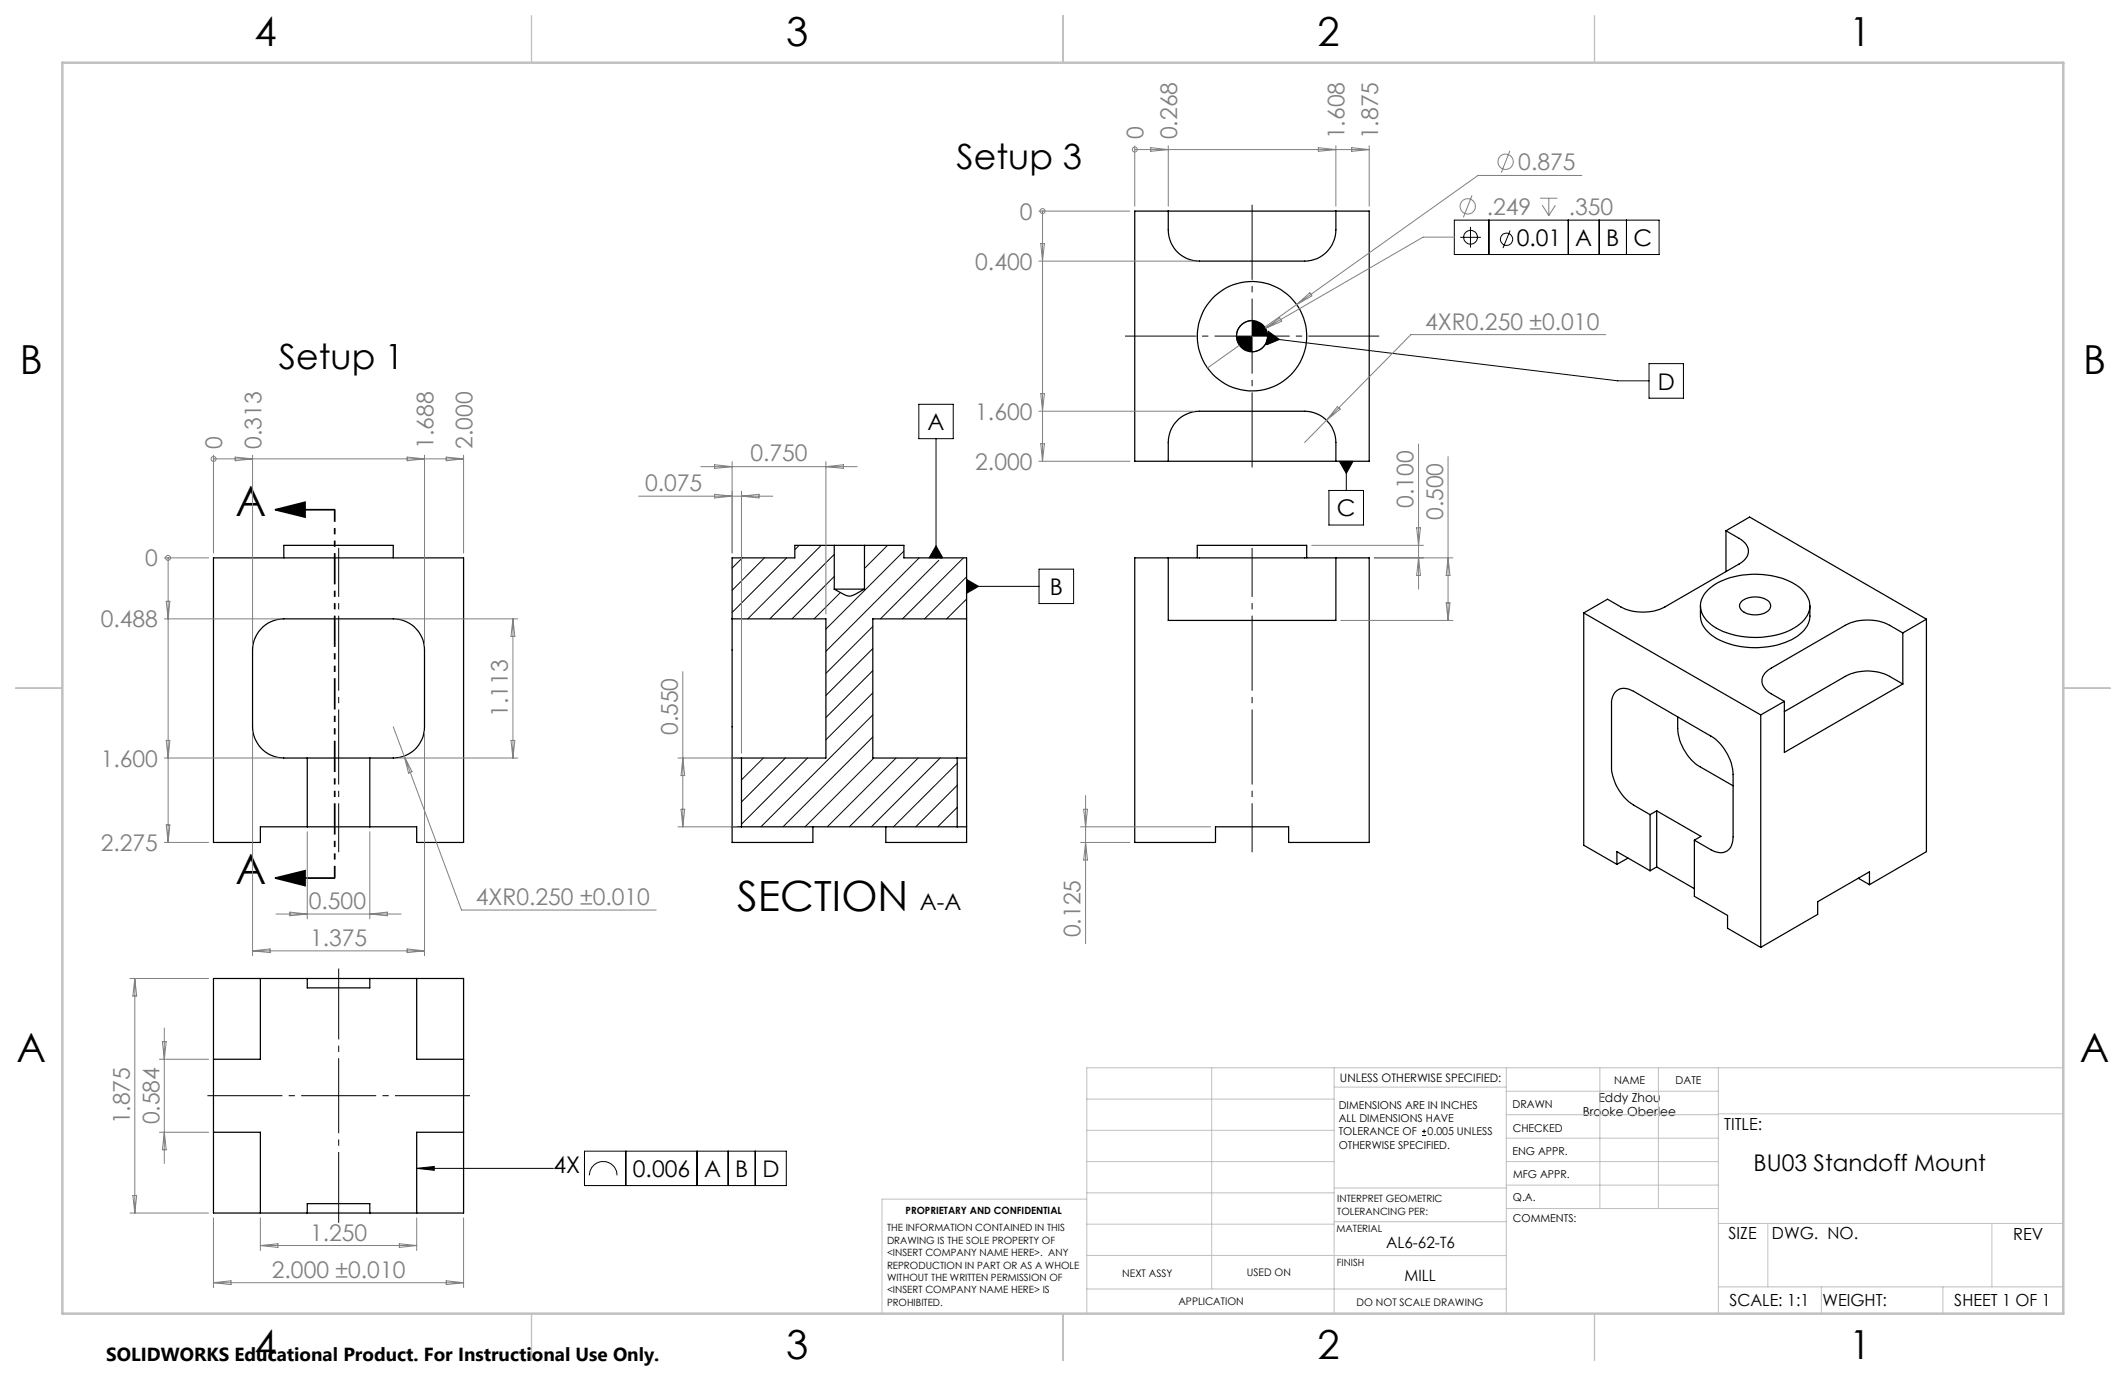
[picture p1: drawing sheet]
<svg xmlns="http://www.w3.org/2000/svg" width="432mm" height="279mm" viewBox="0 0 432 279" stroke-linecap="round" stroke-linejoin="round" font-family="sans-serif">
<g fill="none" stroke="#000" stroke-width=".25">
<path d="M230.5 42.9h47.6v50.8h-47.6zM237.3 42.9v3.8a6.3 6.3 0 0 0 6.3 6.3h21.4a6.4 6.4 0 0 0 6.3-6.3v-3.8M237.3 93.7v-3.8a6.4 6.4 0 0 1 6.3-6.4h21.4a6.4 6.4 0 0 1 6.3 6.4v3.8M43.4 113.3h50.8v57.8h-9.6v-3.2h-31.7v3.2h-9.5zM57.6 113.3v-2.6h22.3v2.6M169.4 119.6l1.5 .8a2.34 2.34 0 0 0 2.8 .3l1.9-1.1M169.4 119.6h6.2M169.4 110.7h6.2M169.4 110.7h-8v2.6h-12.7v12.4M169.4 110.7v8.9M175.6 110.7h8v2.6h12.7v12.4M175.6 110.7v8.9"/>
<path d="M237.3 113.3h34M237.3 113.3h-6.8v57.8h16.4v-3.2h14.8v3.2h16.4v-57.8h-6.8M237.3 113.3v12.7h34v-12.7M243.2 113.3v-2.6h22.2v2.6M347.2 119.5a14.8 14.8 0 0 1 10.8-2.8 12.7 12.7 0 0 1 8.5 3.6 4.1 4.1 0 0 1-.5 6 15.3 15.3 0 0 1-12.3 2.9 11.4 11.4 0 0 1-7.4-3.6 4.1 4.1 0 0 1 .9-6.1zM350.6 107.8l2.6 1.5a2.71 2.71 0 0 1 1.5 3.9l-.6 .7-.9 .6-15 8.7a10 10 0 0 1-9 0l-2.7-1.5-4.8 2.8M350.6 107.8l4.8-2.8 35.9 20.7M350.6 107.8v8.3M53.4 127.3l1.7-1.1 1.9-.5h22.9a6.3 6.3 0 0 1 6.3 6.3v15.6a6.3 6.3 0 0 1-6.3 6.3h-22.3a6.4 6.4 0 0 1-6.3-6.3v-15.6a6.5 6.5 0 0 1 2.1-4.7zM148.7 125.7v28.2M148.7 125.7h19v28.2h-19M196.3 125.7v28.2"/>
<path d="M196.3 125.7h-19v28.2h19M321.7 124.5l35.9 20.7M321.7 124.5v47.1l6.7 3.9M345.4 123v2.1a5.4 5.4 0 0 0 3.2 4.5 17.1 17.1 0 0 0 16.5-.4 5 5 0 0 0 2.5-4.1v-2.1M353.7 122.1a4.5 4.5 0 0 1 5.7 .3 1.49 1.49 0 0 1-1 2.1 4.4 4.4 0 0 1-4.9-.9l-.2-.7zM386.5 128.5l-2.7-1.5a10 10 0 0 0-9 0l-15.1 8.7a2.67 2.67 0 0 0-1.4 3.9l1 1 3.1 1.8M386.5 138.9l-2.7-1.6a9.8 9.8 0 0 0-9 0l-12.4 7.2M386.5 138.9l-24.1 13.9v-10.4M386.5 128.5v10.4M391.3 125.7l-4.8 2.8M391.3 125.7v47.2l-11.6 6.7M62.4 153.9v14"/>
<path d="M75.1 153.9v14M148.7 153.9v17.2h16.4v-3.2M150.6 153.9v14M194.4 153.9v14M196.3 153.9v17.2h-16.4v-3.2M340.7 145.6a12.7 12.7 0 0 0 .3 4 9.9 9.9 0 0 0 4.3 6.1l6.7 3.9M357.6 145.2v47.2M362.4 142.4l-4.8 2.8M148.7 167.9h47.6M328.4 175.5v-2.6l6.7 3.9M330.7 174.2l-2.3 1.3M335.1 165.4l-3.3-1.9a9.9 9.9 0 0 1-4.5-7.8v-12.7a2.66 2.66 0 0 1 3.5-3.1l1 .5 15.7 9.1a10.1 10.1 0 0 1 4.5 7.7v12.7a2.76 2.76 0 0 1-2.3 3.2l-1.7-.3-3.9-2.2"/>
<path d="M335.1 165.4v11.4M336.5 164.6l-1.4 .8M336.5 164.6l9 5.2-1.4 .8M336.5 164.6v11.4M336.5 176l7.6 4.4M336.5 176l-1.4 .8M344.1 170.6v11.4l6.8 3.9v2.6l6.7 3.9M377.4 178.3l2.3 1.3M379.7 179.6v-2.6l-10.5 6.1v2.6l-11.6 6.7M43.4 198.7h50.8v47.6h-50.8zM52.9 198.7v16.4h-9.5M62.4 198.7v1.9h12.7v-1.9"/>
<path d="M84.6 198.7v16.4h9.6M43.4 229.9h9.5v16.4M94.2 229.9h-9.6v16.4M62.4 246.3v-1.9h12.7v1.9"/>
<circle cx="254.3" cy="68.3" r="11.1"/>
<circle cx="254.3" cy="68.3" r="3.2"/>
</g>
<g fill="none" stroke="#000" stroke-width=".2">
<path d="M295.4 44.7h41.6v7h-41.6zM296.6 48.2h4.2M298.7 46.1v4.2M302.4 44.7v7M306.7 46.8l-1.4 3.6M318.5 44.7v7M324.8 44.7v7M330.3 44.7v7M254.3 65.1a3.2 3.2 0 0 0-3.2 3.2M257.4 68.7l71.2 8.6h6.3M257.5 68.3a3.2 3.2 0 0 1-3.2 3.1M257.6 67.3l2.3 1.6-2.7 1.1z"/>
<path d="M334.9 73.8h7v7.1h-7zM186.6 82.1h7v7h-7zM190.1 89.1v24.2M269.9 99.6h7v7h-7zM272 93.7h2.8l-1.4 2.4zM273.4 93.7v5.9M150.8 113.3l-2.1 2.1M155.3 113.3l-6.6 6.6M159.8 113.3l-11.1 11.1M162.3 110.7l-.9 .9M166.8 110.7l-14.9 15M169.4 112.6l-13 13.1"/>
<path d="M169.4 117.1l-8.5 8.6M175.8 110.7l-.2 .2M180.3 110.7l-4.7 4.7M183.6 111.9l-15.9 15.8M186.7 113.3l-19 19M190.1 110.8l1.4 2.5h-2.8zM190.7 113.8l-11.9 11.9M191.2 113.3l-.1 .1M195.7 113.3l-12.4 12.4M196.3 117.7l2.5 1.4-2.5 1.4zM196.3 117.1l-8.5 8.6M196.3 119.1h14.7"/>
<path d="M211 115.6h7.1v7h-7.1zM170.7 120.3l-5.4 5.4M177.3 127.2l-9.6 9.5M177.3 131.7l-9.6 9.5M177.3 136.2l-9.6 9.5M196.3 121.6l-4 4.1M155 153.9l-4.4 4.5M159.5 153.9l-8.9 8.9M164 153.9l-13.4 13.5M177.3 140.7l-9.6 9.5M177.3 145.2l-22.7 22.7M177.3 149.6l-18.3 18.3"/>
<path d="M177.5 153.9l-14 14M182 153.9l-14 14M186.5 153.9l-14 14M191 153.9l-14 14M194.4 155l-12.9 12.9M194.4 159.5l-8.4 8.4M194.4 163.9l-3.9 4M84.6 237.2l3.6-.3v.7zM84.6 237.2h27.8M118.7 233.8h41v6.9h-41zM119.7 238.7a2.8 2.8 0 0 1 2.8-2.8 2.8 2.8 0 0 1 2.8 2.8M127.1 233.8v6.9"/>
<path d="M141.6 233.8v6.9M147.9 233.8v6.9M153.4 233.8v6.9M288.8 230.6h.9M288.8 229.7h.9M289.2 229.3v.9"/>
<circle cx="298.7" cy="48.2" r="1.39"/>
<circle cx="306" cy="48.6" r="1.25"/>
</g>
<g fill="none" stroke="#808080" stroke-width=".2">
<path d="M230.5 30.4h.1M230.5 29.6v12.3M230.5 30.4h47.6M233.7 30l3.6 .4-3.6 .3zM237.3 29.6v12.3M267.8 30l3.5 .4-3.5 .3zM271.3 29.6v12.3M274.5 30l3.6 .4-3.6 .3zM278.1 29.6v12.3M299 39.7l-1.8 4.4M306.7 30.6l-1.8 4.5M321.3 35.6h-21.1l-54.9 39.1"/>
<path d="M211 42.9h18.5M211 53h31.6M211.4 49.5h.7l-.4 3.5zM211.7 42.9h.1M211.7 42.9v50.8M295.4 48.2h-6.4l-37.4 21.6M312.8 40.3h3.5M313.2 41.7l1.4 2.1M314.6 40.3v3.5M315.9 41.7l-1.3 2.1M211.4 79.9h.7l-.4 3.6zM257 66.7l2.9-2.1 .4 .6z"/>
<path d="M263.3 61.8l2.7-2.4 .5 .7zM326.1 67.9h-39.5l-21.6 22M43.4 93.2h.1M43.4 92.4v19.9M43.4 93.2h50.8M47.8 92.8l3.5 .4-3.5 .4zM51.3 92.4v38.6M82.7 92.8l3.5 .4-3.5 .4zM86.2 92.4v38.6M90.6 92.8l3.6 .4-3.6 .4zM94.2 92.4v19.9M142.3 94.8h31.8"/>
<path d="M145.1 94.4l3.6 .4-3.6 .3zM148.7 93.7v18.6M150.6 99.7v53.2M167.7 93.7v31M167.7 94.8l3.6-.4v.7zM211 83.5h31.6M211 93.7h18.5M211.4 90.1h.7l-.4 3.6zM271.6 82.5l.6 .6-2.8 2.2zM288.1 90.2v29.4M294.1 92.7v33.3M33.4 113.3h9"/>
<path d="M34.1 113.3h.1M34.1 113.3v57.8M129.7 100.8h27.3M145.1 100.4l3.6 .4-3.6 .3zM150.6 100.8l3.6-.4v.7zM266.4 110.7h22.7M279.1 113.3h16M287.7 107.2h.8l-.4 3.5zM288.1 113.3l.4 3.5h-.8zM294.1 113.3l.4 3.5h-.8zM33.4 125.7h23.3M33.8 122.1h.7l-.4 3.6z"/>
<path d="M80.9 125.7h24.3M104.2 125.7v28.2M104.2 125.7l.4 3.5h-.8zM138.7 136.4v31.5M272.3 126h22.8M293.7 122.4h.8l-.4 3.6zM33.4 153.9h23.3M33.8 150.4h.7l-.4 3.5zM51.3 148.6v45.5M79.9 147.6l2.2 5.9M80.9 153.9h24.3M82.1 153.5l11.6 31.3h39.6"/>
<path d="M82.1 153.5l1.6 3.2-.7 .3zM86.2 148.6v45.5M103.8 150.4h.8l-.4 3.5zM137.7 153.9h11.9M138.7 153.9l.4 3.6h-.8zM33.4 171.1h9M33.8 167.5h.7l-.4 3.6zM62.4 168.9v17.7M75.1 168.9v17.7M137.7 167.9h11.9M138.3 164.3h.8l-.4 3.6zM219.5 167.9h26.4"/>
<path d="M219.5 171.1h10M220.1 164.3h.8l-.4 3.6zM220.5 161.5v30.1M220.5 171.1l.4 3.5h-.8zM26.4 198.7h16M27.4 198.7v47.6M27.4 198.7l.4 3.5h-.8zM51.3 193.1h34.9M51.3 193.1l3.6-.4v.7zM56.1 185.6h25.4M58.9 185.2l3.5 .4-3.5 .3zM75.1 185.6l3.6-.4v.7z"/>
<path d="M82.7 192.7l3.5 .4-3.5 .3zM32.4 215.1h10M33 211.5h.8l-.4 3.6zM33.4 208.7v27.6M32.4 229.9h10M33.4 229.9l.4 3.6h-.8zM26.4 246.3h16M27 242.7h.8l-.4 3.6zM43.4 247.3v14.2M52.9 247.3v6.6M52.9 252.9h31.7M52.9 252.9l3.5-.3v.7z"/>
<path d="M81.1 252.6l3.5 .3-3.5 .4zM84.6 247.3v6.6M94.2 247.3v14.2M43.4 260.5h50.8M43.4 260.5l3.5-.4v.7zM90.6 260.1l3.6 .4-3.6 .3z"/>
<circle cx="230.5" cy="30.4" r=".51"/>
<circle cx="305.8" cy="32.9" r="1.56"/>
<circle cx="211.8" cy="42.8" r=".5"/>
<circle cx="298.1" cy="41.9" r="1.55"/>
<circle cx="43.4" cy="93.2" r=".5"/>
<circle cx="34.1" cy="113.3" r=".5"/>
</g>
<path d="M56 103.5l5.9-1.5v3zM56 103.5h11.9M56 178.3l5.9-1.5v3zM56 178.3h11.9" fill="none" stroke="#000" stroke-width=".35"/>
<path d="M254.3 95.6v-54.8M41.4 222.5h54.8" fill="none" stroke="#000" stroke-width=".2" stroke-dasharray="15.2 1.3 1.3 1.3" stroke-dashoffset="-.7" stroke-linecap="butt"/>
<path d="M280.1 68.2h-51.6M68.8 248.3v-51.6" fill="none" stroke="#000" stroke-width=".2" stroke-dasharray="15.2 1.3 1.3 1.3" stroke-dashoffset=".9" stroke-linecap="butt"/>
<path d="M68.8 111.3v61.7M254.3 111.3v61.7" fill="none" stroke="#000" stroke-width=".2" stroke-dasharray="15.2 1.3 1.3 1.3" stroke-dashoffset="5.3" stroke-linecap="butt"/>
<path d="M68 103.5v74.8" fill="none" stroke="#000" stroke-width=".35" stroke-dasharray="6.3 1.3 1.3 1.3 1.3 1.3" stroke-dashoffset="3.9" stroke-linecap="butt"/>
<g fill="none" stroke="#c0c0c0" stroke-width=".2">
<path d="M246.1 216.8v44.9M271 216.8v49.9M305.9 216.8v49.9M324.9 216.8v28.6M336.8 216.8v28.6M349 216.8v49.9M419.1 216.8h-198.4v49.9M220.7 235.9h50.3M220.7 229.5h50.3M220.7 223.2h50.3M271 220.7h34.9M305.9 231.1h43.1"/>
<path d="M305.9 226.3h43.1M305.9 221.6h43.1M305.9 235.9h43.1M349 226.2h70.1M220.7 248.6h50.3M220.7 242.2h50.3M220.7 254.9h50.3M220.7 243.5h-41.6v23.2M271 255h34.9M271 248.1h35M271 241.2h35M305.9 240.6h43.1"/>
<path d="M306 245.4h43M349 248.4h70.1M359.1 248.4v12.9M404.6 248.4v12.9M220.7 261.7h85.2M349 261.3h70.1M369.9 261.3v5.4M394.6 261.3v5.4"/>
</g>
<path d="M107.9 3.2v9.5M215.9 3.2v9.5M323.8 3.2v9.5M3.1 139.7h9.6M419.1 139.7h9.5M107.9 266.7v9.6M215.9 266.7v9.6M323.8 266.7v9.6" fill="none" stroke="#c0c0c0" stroke-width=".25"/>
<path d="M12.7 12.7h406.4v254h-406.4z" fill="none" stroke="#c0c0c0" stroke-width=".5"/>
<g fill="#000">
<path d="M56 103.5l5.9-1.5v3zM56 178.3l5.9-1.5v3z"/>
<path d="M84.6 237.2l3.6-.3v.7zM190.1 110.8l1.4 2.5h-2.8zM196.3 117.7l2.5 1.4-2.5 1.4zM257.6 67.3l2.3 1.6-2.7 1.1zM272 93.7l1.4 2.4 1.4-2.4zM251.1 68.3a3.1 3.1 0 0 0 3.2 3.1v-3.1zM254.3 65.1v3.2h3.2a3.2 3.2 0 0 0-3.2-3.2z"/>
</g>
<g font-size="8.5">
<text x="47.8" y="104.8">A</text>
<text x="47.8" y="179.6">A</text>
<text x="149.7" y="184.9">SECTION</text>
</g>
<g font-size="8.1">
<text x="51.7" y="9.3">4</text>
<text x="159.7" y="9.3">3</text>
<text x="267.6" y="9.3">2</text>
<text x="375.6" y="9.3">1</text>
<text x="4" y="76">B</text>
<text x="423.1" y="76">B</text>
<text x="3.3" y="215.7">A</text>
<text x="422.4" y="215.7">A</text>
<text x="51.7" y="276">4</text>
<text x="159.7" y="276">3</text>
<text x="267.6" y="276">2</text>
<text x="375.6" y="276">1</text>
</g>
<g font-size="7.1">
<text x="194.3" y="34.3">Setup 3</text>
<text x="56.6" y="74.8">Setup 1</text>
</g>
<g font-size="4.7" fill="#808080">
<text x="232.3" y="28.3" transform="rotate(-90 232.3 28.3)">0</text>
<text x="239.1" y="28.3" transform="rotate(-90 239.1 28.3)">0.268</text>
<text x="273.1" y="28.3" transform="rotate(-90 273.1 28.3)">1.608</text>
<text x="279.9" y="28.3" transform="rotate(-90 279.9 28.3)">1.875</text>
<text x="308.4" y="34.5">0.875</text>
<text x="207.1" y="44.6">0</text>
<text x="302" y="43.6">.249</text>
<text x="318.6" y="43.6">.350</text>
<text x="198.1" y="54.8">0.400</text>
<text x="289.5" y="66.9">4XR0.250 ±0.010</text>
<text x="198.1" y="85.3">1.600</text>
<text x="45.2" y="91.1" transform="rotate(-90 45.2 91.1)">0</text>
<text x="53.1" y="91.1" transform="rotate(-90 53.1 91.1)">0.313</text>
<text x="88" y="91.1" transform="rotate(-90 88 91.1)">1.688</text>
<text x="96" y="91.1" transform="rotate(-90 96 91.1)">2.000</text>
<text x="152.4" y="93.7">0.750</text>
<text x="198.1" y="95.4">2.000</text>
<text x="131" y="99.7">0.075</text>
<text x="287.1" y="103.1" transform="rotate(-90 287.1 103.1)">0.100</text>
<text x="293.1" y="105.6" transform="rotate(-90 293.1 105.6)">0.500</text>
<text x="29.5" y="115">0</text>
<text x="20.5" y="127.4">0.488</text>
<text x="103.2" y="145.6" transform="rotate(-90 103.2 145.6)">1.113</text>
<text x="137.7" y="149.3" transform="rotate(-90 137.7 149.3)">0.550</text>
<text x="20.5" y="155.7">1.600</text>
<text x="20.5" y="172.8">2.275</text>
<text x="62.7" y="184.5">0.500</text>
<text x="96.6" y="183.7">4XR0.250 ±0.010</text>
<text x="219.5" y="190.3" transform="rotate(-90 219.5 190.3)">0.125</text>
<text x="63" y="192">1.375</text>
<text x="26.4" y="228.3" transform="rotate(-90 26.4 228.3)">1.875</text>
<text x="32.4" y="228.3" transform="rotate(-90 32.4 228.3)">0.584</text>
<text x="63" y="251.9">1.250</text>
<text x="55.2" y="259.4">2.000 ±0.010</text>
</g>
<g font-size="4.7">
<text x="308.1" y="49.9">0.01</text>
<text x="319.9" y="49.9">A</text>
<text x="326.2" y="49.9">B</text>
<text x="331.8" y="49.9">C</text>
<text x="336.7" y="79.1">D</text>
<text x="188.4" y="87.3">A</text>
<text x="271.5" y="104.8">C</text>
<text x="213.2" y="120.8">B</text>
<text x="186.9" y="184.9">A-A</text>
<text x="112.4" y="238.3">4X</text>
<text x="128.5" y="239">0.006</text>
<text x="143" y="239">A</text>
<text x="149.3" y="239">B</text>
<text x="154.8" y="239">D</text>
<text x="356.2" y="237.8">BU03 Standoff Mount</text>
</g>
<text font-size="3.8" x="21.6" y="276.3">SOLIDWORKS Educational Product. For Instructional Use Only.</text>
<g font-size="3.4">
<text x="350.2" y="229.5">TITLE:</text>
<text x="351.1" y="251.6">SIZE</text>
<text x="359.9" y="251.6">DWG. NO.</text>
<text x="408.9" y="251.7">REV</text>
<text x="351.2" y="265.2">SCALE: 1:1</text>
<text x="370.1" y="265.3">WEIGHT:</text>
<text x="396.9" y="265.2">SHEET 1 OF 1</text>
</g>
<g font-size="3.2">
<text x="281.5" y="253.3">AL6-62-T6</text>
<text x="285.3" y="260.1">MILL</text>
</g>
<g font-size="2.5">
<text x="321.5" y="226.6">Brooke Oberlee</text>
<text x="324.6" y="223.7">Eddy Zhou</text>
</g>
<text font-size="2.4" x="272.2" y="219.7">UNLESS OTHERWISE SPECIFIED:</text>
<g font-size="2.2">
<text x="327.8" y="220.1">NAME</text>
<text x="340.3" y="220.2">DATE</text>
<text x="271.9" y="225.3">DIMENSIONS ARE IN INCHES</text>
<text x="271.9" y="227.9">ALL DIMENSIONS HAVE</text>
<text x="307.2" y="224.9">DRAWN</text>
<text x="271.9" y="233.2">OTHERWISE SPECIFIED.</text>
<text x="271.9" y="230.6">TOLERANCE OF</text>
<text x="290" y="230.6">0.005 UNLESS</text>
<text x="307.3" y="229.8">CHECKED</text>
<text x="307.2" y="234.4">ENG APPR.</text>
<text x="307.3" y="239.2">MFG APPR.</text>
<text x="307.3" y="243.9">Q.A.</text>
<text x="307.3" y="248.1">COMMENTS:</text>
</g>
<g font-size="2.1">
<text x="227.9" y="259.2">NEXT ASSY</text>
<text x="253.3" y="259.2">USED ON</text>
<text x="239.3" y="265">APPLICATION</text>
<text x="275.5" y="265.1">DO NOT SCALE DRAWING</text>
</g>
<g font-size="2">
<text x="271.6" y="244.1">INTERPRET GEOMETRIC</text>
<text x="180.2" y="250">THE INFORMATION CONTAINED IN THIS</text>
<text x="183.9" y="246.4">PROPRIETARY AND CONFIDENTIAL</text>
<text x="271.5" y="250.2">MATERIAL</text>
<text x="271.6" y="246.6">TOLERANCING PER:</text>
<text x="180.2" y="252.5">DRAWING IS THE SOLE PROPERTY OF</text>
<text x="180.2" y="255.1">&lt;INSERT COMPANY NAME HERE&gt;. ANY</text>
<text x="180.2" y="257.6">REPRODUCTION IN PART OR AS A WHOLE</text>
<text x="271.5" y="257">FINISH</text>
<text x="180.2" y="260.1">WITHOUT THE WRITTEN PERMISSION OF</text>
<text x="180.2" y="262.6">&lt;INSERT COMPANY NAME HERE&gt; IS</text>
<text x="180.2" y="265.2">PROHIBITED.</text>
</g>
</svg>
